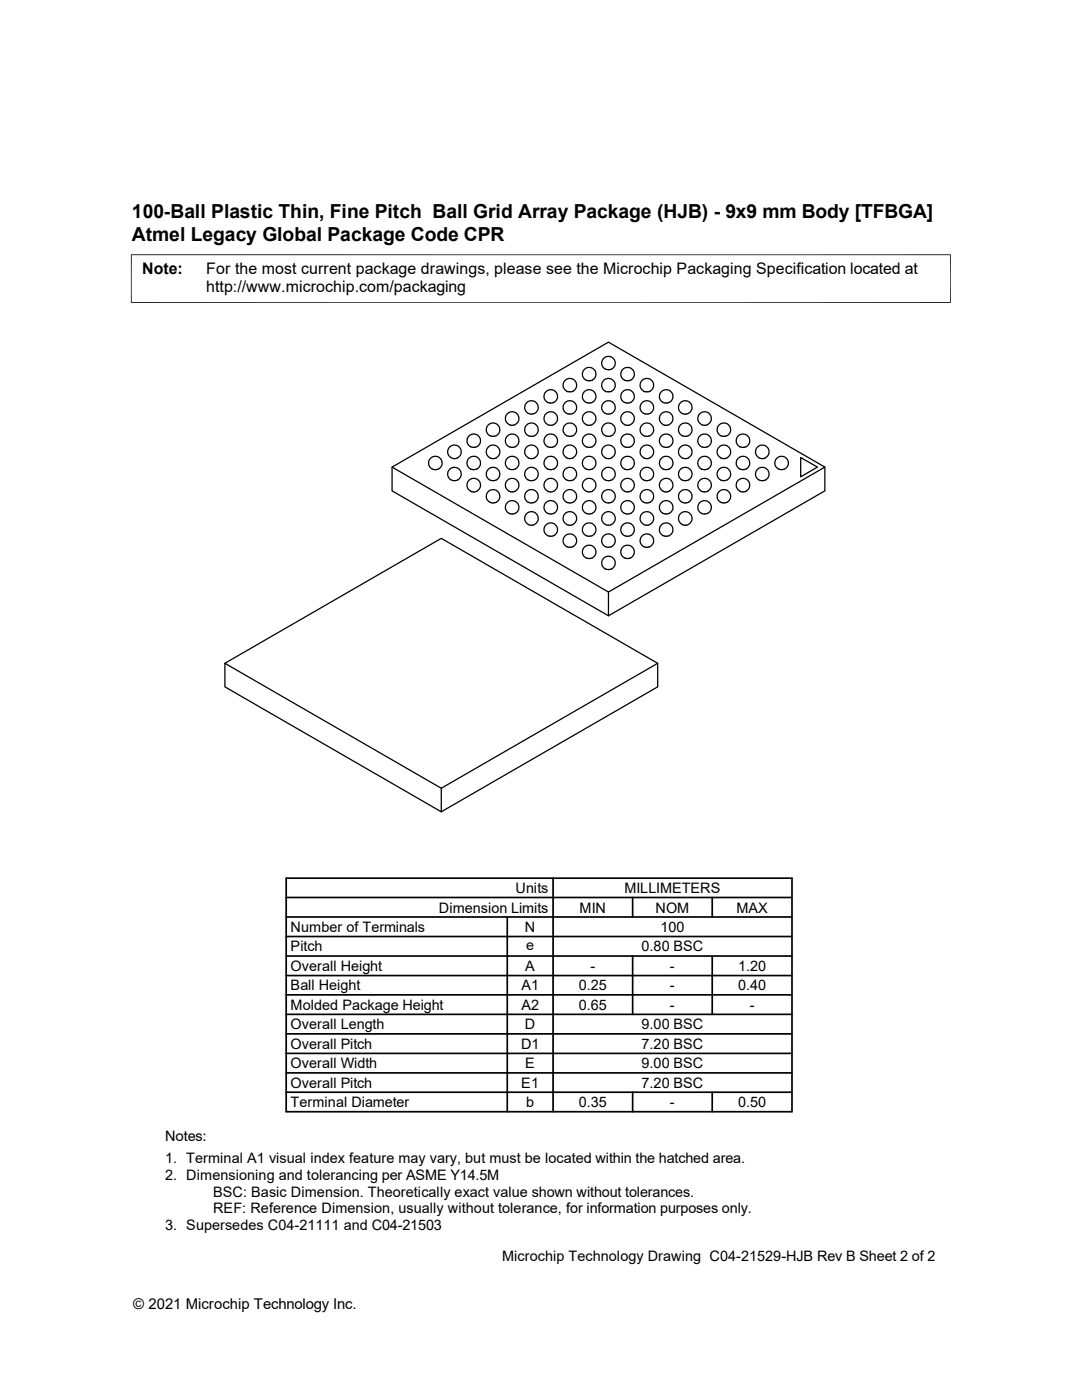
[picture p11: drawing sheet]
<svg xmlns="http://www.w3.org/2000/svg" width="216mm" height="279mm" viewBox="0 0 216 279" stroke-linecap="round" stroke-linejoin="round" font-family="sans-serif">
<g fill="none" stroke="#000" stroke-width=".25">
<path d="M113.1 78.1a1.35 1.35 0 0 1-.4-2.1 1.35 1.35 0 0 1 2.1 0 1.35 1.35 0 0 1-.5 2.1M113.1 78.1l.2 .1M113.4 78.1h.6M114.3 78.1l-.2 .1M117.2 75.9a1.34 1.34 0 0 1-.7-2 1.34 1.34 0 0 1 2.2 0 1.34 1.34 0 0 1-.8 2M117.2 75.9h.7M120.8 78.1a1.35 1.35 0 0 1-.4-2.1 1.35 1.35 0 0 1 2.1 0 1.35 1.35 0 0 1-.5 2.1M120.8 78.1l.2 .1M121 73.7a1.34 1.34 0 0 1-.7-2 1.34 1.34 0 0 1 2.2 0 1.34 1.34 0 0 1-.7 2M121.1 78.1h.7M121.1 73.7h.7M122 78.1l-.2 .1"/>
<path d="M125.6 75.9a1.37 1.37 0 0 1-1.7-1.5 1.37 1.37 0 0 1 2-1 1.37 1.37 0 0 1 .3 2.2l-.6 .3M128.4 78.1a1.35 1.35 0 0 1-.4-2.1 1.35 1.35 0 0 1 2.1 0 1.35 1.35 0 0 1-.4 2.1M128.4 78.1l.3 .1M128.7 78.1h.7M129.7 78.1l-.2 .1M78.2 93.2l43.2-24.9 43.2 24.9-43.2 25zM78.2 93.2v4.8l43.2 24.9 43.2-24.9v-4.8M86.5 93.7a1.34 1.34 0 0 1-.7-2.1 1.34 1.34 0 0 1 2.2 0 1.34 1.34 0 0 1-.8 2.1M86.5 93.7h.7M90 95.8a1.36 1.36 0 0 1-.3-2.2 1.36 1.36 0 0 1 2.2 .6 1.36 1.36 0 0 1-1.4 1.7l-.4-.1M90 91.4a1.35 1.35 0 0 1-.4-2.1 1.35 1.35 0 0 1 2.1 0 1.35 1.35 0 0 1-.4 2.1M90.1 91.4l.4 .1 .8-.1"/>
<path d="M94.1 98.1a1.36 1.36 0 0 1-.7-2.1 1.36 1.36 0 0 1 2.2 0 1.36 1.36 0 0 1-.7 2.1M94.1 93.7a1.34 1.34 0 0 1-.7-2.1 1.34 1.34 0 0 1 2.2 0 1.34 1.34 0 0 1-.7 2.1M94.1 89.2a1.34 1.34 0 0 1-.7-2 1.34 1.34 0 0 1 2.2 0 1.34 1.34 0 0 1-.7 2M94.2 98.1h.7M94.2 93.7h.7M94.2 89.2h.7M97.7 91.4l1 .1M97.7 91.4a1.35 1.35 0 0 1-.4-2.1 1.35 1.35 0 0 1 2.1 0 1.35 1.35 0 0 1-.4 2.1M98.7 95.9a1.37 1.37 0 0 1-1.6-1.5 1.37 1.37 0 0 1 2-1.1 1.37 1.37 0 0 1 .2 2.3l-.5 .3M98.7 87a1.37 1.37 0 0 1-1.6-1.5 1.37 1.37 0 0 1 2-1 1.37 1.37 0 0 1 .2 2.2l-.5 .3M99 91.4l-.2 .1M101.6 98a1.35 1.35 0 0 1-.3-2.1 1.35 1.35 0 0 1 2.1 .2 1.35 1.35 0 0 1-.8 2"/>
<path d="M101.6 93.6a1.35 1.35 0 0 1-.4-2.1 1.35 1.35 0 0 1 2.1 .2 1.35 1.35 0 0 1-.7 2M101.6 89.2a1.35 1.35 0 0 1-.4-2.2 1.35 1.35 0 0 1 2.1 .2 1.35 1.35 0 0 1-.7 2M101.6 84.7a1.35 1.35 0 0 1-.5-2 1.35 1.35 0 0 1 2.1 0 1.35 1.35 0 0 1-.4 2M101.6 98l.9 .1M101.6 93.6l.9 .1M101.6 89.2h.9M101.6 84.8h.9M102.8 84.8h-.2M105.4 91.4a1.35 1.35 0 0 1-.4-2.1 1.35 1.35 0 0 1 2.1 0 1.35 1.35 0 0 1-.4 2.1M105.4 91.4l.3 .1M105.7 95.9a1.34 1.34 0 0 1-.7-2.2 1.34 1.34 0 0 1 2.3 .4 1.34 1.34 0 0 1-1.4 1.8h-.2M105.7 87a1.34 1.34 0 0 1-.7-2.2 1.34 1.34 0 0 1 2.3 .5 1.34 1.34 0 0 1-1.4 1.8l-.2-.1"/>
<path d="M105.7 82.6a1.34 1.34 0 0 1-.7-2.2 1.34 1.34 0 0 1 2.3 .4 1.34 1.34 0 0 1-1.4 1.8h-.2M106.7 91.4l-1 .1M109.3 84.7a1.35 1.35 0 0 1-.4-2 1.35 1.35 0 0 1 2 0 1.35 1.35 0 0 1-.4 2M109.3 84.8h.2M109.5 98.1a1.36 1.36 0 0 1-.7-2.1 1.36 1.36 0 0 1 2.2 0 1.36 1.36 0 0 1-.7 2.1M109.5 93.7a1.34 1.34 0 0 1-.7-2.1 1.34 1.34 0 0 1 2.2 0 1.34 1.34 0 0 1-.7 2.1M109.5 89.2a1.34 1.34 0 0 1-.7-2 1.34 1.34 0 0 1 2.2 0 1.34 1.34 0 0 1-.7 2M109.5 80.4a1.34 1.34 0 0 1-.7-2.1 1.34 1.34 0 0 1 2.2 0 1.34 1.34 0 0 1-.7 2.1M109.6 98.1h.6M109.6 93.7h.6M109.6 89.2h.6M109.6 84.8h.6"/>
<path d="M109.6 80.4h.6M110.5 84.8h-.2M113.1 91.4a1.35 1.35 0 0 1-.4-2.1 1.35 1.35 0 0 1 2.1 0 1.35 1.35 0 0 1-.5 2.1M113.1 91.4l.2 .1M113.3 95.9a1.34 1.34 0 0 1-.7-2.1 1.34 1.34 0 0 1 2.2 0 1.34 1.34 0 0 1-.7 2.1M113.3 87a1.34 1.34 0 0 1-.7-2 1.34 1.34 0 0 1 2.2 0 1.34 1.34 0 0 1-.7 2M113.3 82.6a1.34 1.34 0 0 1-.7-2.1 1.34 1.34 0 0 1 2.2 0 1.34 1.34 0 0 1-.7 2.1M113.4 95.9h.6M113.4 91.5h.6M113.4 87h.6M113.4 82.6h.6M114.3 91.4l-.2 .1"/>
<path d="M116.9 84.7a1.35 1.35 0 0 1-.4-2 1.35 1.35 0 0 1 2.1 0 1.35 1.35 0 0 1-.4 2M116.9 84.8h.3M117.2 98.1a1.36 1.36 0 0 1-.7-2.1 1.36 1.36 0 0 1 2.2 0 1.36 1.36 0 0 1-.8 2.1M117.2 93.7a1.34 1.34 0 0 1-.7-2.1 1.34 1.34 0 0 1 2.2 0 1.34 1.34 0 0 1-.8 2.1M117.2 89.2a1.34 1.34 0 0 1-.7-2 1.34 1.34 0 0 1 2.2 0 1.34 1.34 0 0 1-.8 2M117.2 80.4a1.34 1.34 0 0 1-.7-2.1 1.34 1.34 0 0 1 2.2 0 1.34 1.34 0 0 1-.8 2.1M117.2 98.1h.7M117.2 93.7h.7M117.2 89.2h.7M117.2 84.8h.7M117.2 80.4h.7M118.2 84.8h-.3"/>
<path d="M120.8 91.4a1.35 1.35 0 0 1-.4-2.1 1.35 1.35 0 0 1 2.1 0 1.35 1.35 0 0 1-.5 2.1M120.8 91.4l.2 .1M121 95.9a1.34 1.34 0 0 1-.7-2.1 1.34 1.34 0 0 1 2.2 0 1.34 1.34 0 0 1-.7 2.1M121 87a1.34 1.34 0 0 1-.7-2 1.34 1.34 0 0 1 2.2 0 1.34 1.34 0 0 1-.7 2M121 82.6a1.34 1.34 0 0 1-.7-2.1 1.34 1.34 0 0 1 2.2 0 1.34 1.34 0 0 1-.7 2.1M121.1 95.9h.7M121.1 91.5h.7M121.1 87h.7M121.1 82.6h.7M122 91.4l-.2 .1M124.6 84.8h1M124.6 84.7a1.35 1.35 0 0 1-.4-2 1.35 1.35 0 0 1 2.1 0 1.35 1.35 0 0 1-.4 2"/>
<path d="M125.6 98.1a1.34 1.34 0 0 1-1.7-1.5 1.34 1.34 0 0 1 2-.9 1.34 1.34 0 0 1 0 2.3l-.3 .1M125.6 93.7a1.37 1.37 0 0 1-1.7-1.5 1.37 1.37 0 0 1 2-1.1 1.37 1.37 0 0 1 .3 2.3l-.6 .3M125.6 89.2a1.37 1.37 0 0 1-1.7-1.5 1.37 1.37 0 0 1 2-1 1.37 1.37 0 0 1 .3 2.2l-.6 .3M125.6 80.4a1.37 1.37 0 0 1-1.7-1.5 1.37 1.37 0 0 1 2-1 1.37 1.37 0 0 1 .3 2.2l-.6 .3M125.9 84.8h-.3M128.4 91.4a1.35 1.35 0 0 1-.4-2.1 1.35 1.35 0 0 1 2.1 0 1.35 1.35 0 0 1-.4 2.1M128.4 91.4l.3 .1M128.7 95.9a1.34 1.34 0 0 1-.7-2.1 1.34 1.34 0 0 1 2.2 0 1.34 1.34 0 0 1-.7 2.1M128.7 87a1.34 1.34 0 0 1-.7-2 1.34 1.34 0 0 1 2.2 0 1.34 1.34 0 0 1-.7 2M128.7 82.6a1.34 1.34 0 0 1-.7-2.1 1.34 1.34 0 0 1 2.2 0 1.34 1.34 0 0 1-.7 2.1M128.7 95.9h.7M128.7 91.5h.7"/>
<path d="M128.7 87h.7M128.7 82.6h.7M129.7 91.4l-.2 .1M132.3 84.7a1.35 1.35 0 0 1-.4-2 1.35 1.35 0 0 1 2.1 0 1.35 1.35 0 0 1-.4 2M132.3 84.8h.2M132.5 98.1a1.36 1.36 0 0 1-.7-2.1 1.36 1.36 0 0 1 2.2 0 1.36 1.36 0 0 1-.7 2.1M132.5 93.7a1.34 1.34 0 0 1-.7-2.1 1.34 1.34 0 0 1 2.2 0 1.34 1.34 0 0 1-.7 2.1M132.5 89.2a1.34 1.34 0 0 1-.7-2 1.34 1.34 0 0 1 2.2 0 1.34 1.34 0 0 1-.7 2M132.5 80.4a1.34 1.34 0 0 1-.7-2.1 1.34 1.34 0 0 1 2.2 0 1.34 1.34 0 0 1-.7 2.1M132.6 98.1h.7M132.6 93.7h.7M132.6 89.2h.7"/>
<path d="M132.6 84.8h.7M132.6 80.4h.7M133.6 84.8h-.3M136.1 91.4a1.35 1.35 0 0 1-.4-2.1 1.35 1.35 0 0 1 2.1 0 1.35 1.35 0 0 1-.4 2.1M136.1 91.4l.3 .1M136.4 95.9a1.34 1.34 0 0 1-.8-2.1 1.34 1.34 0 0 1 2.2 0 1.34 1.34 0 0 1-.7 2.1M136.4 87a1.34 1.34 0 0 1-.8-2 1.34 1.34 0 0 1 2.2 0 1.34 1.34 0 0 1-.7 2M136.4 82.6a1.34 1.34 0 0 1-.8-2.1 1.34 1.34 0 0 1 2.2 0 1.34 1.34 0 0 1-.7 2.1M136.4 95.9h.7M136.4 91.5h.7M136.4 87h.7M136.4 82.6h.7"/>
<path d="M137.4 91.4l-.3 .1M140 84.7a1.35 1.35 0 0 1-.5-2 1.35 1.35 0 0 1 2.1 0 1.35 1.35 0 0 1-.4 2M140 84.8h.2M140.2 98.1a1.36 1.36 0 0 1-.7-2.1 1.36 1.36 0 0 1 2.2 0 1.36 1.36 0 0 1-.7 2.1M140.2 93.7a1.34 1.34 0 0 1-.7-2.1 1.34 1.34 0 0 1 2.2 0 1.34 1.34 0 0 1-.7 2.1M140.2 89.2a1.34 1.34 0 0 1-.7-2 1.34 1.34 0 0 1 2.2 0 1.34 1.34 0 0 1-.7 2M140.3 98.1h.6M140.3 93.7h.6M140.3 89.2h.6M140.3 84.8h.6M141.2 84.8h-.2M143.8 91.4a1.35 1.35 0 0 1-.4-2.1 1.35 1.35 0 0 1 2.1 0 1.35 1.35 0 0 1-.4 2.1"/>
<path d="M143.8 91.4l.3 .1M145 95.8l-.9 .1M145 91.4l-.9 .1M145 87h-.9M145.1 95.8a1.35 1.35 0 0 0 .4-2.1 1.35 1.35 0 0 0-2.2 .2 1.35 1.35 0 0 0 .8 2M145.1 87a1.35 1.35 0 0 0 .4-2.2 1.35 1.35 0 0 0-2.2 .2 1.35 1.35 0 0 0 .8 2M147.9 98.1a1.36 1.36 0 0 1-.8-2.1 1.36 1.36 0 0 1 2.3 0 1.36 1.36 0 0 1-.8 2.1M147.9 93.7a1.34 1.34 0 0 1-.7-2.1 1.34 1.34 0 0 1 2.1 0 1.34 1.34 0 0 1-.7 2.1M147.9 89.2a1.34 1.34 0 0 1-.7-2 1.34 1.34 0 0 1 2.1 0 1.34 1.34 0 0 1-.7 2M147.9 98.1h.7M147.9 93.7h.7M147.9 89.2h.7"/>
<path d="M151.5 91.4a1.35 1.35 0 0 1-.4-2.1 1.35 1.35 0 0 1 2 0 1.35 1.35 0 0 1-.4 2.1M151.5 91.4l.2 .1M151.7 95.9a1.34 1.34 0 0 1-.7-2.1 1.34 1.34 0 0 1 2.2 0 1.34 1.34 0 0 1-.7 2.1M151.8 95.9h.6M151.8 91.5h.6M152.7 91.4l-.2 .1M156.5 93.6l-.9 .1M156.6 93.6a1.35 1.35 0 0 0 .4-2.1 1.35 1.35 0 0 0-2.2 .2 1.35 1.35 0 0 0 .8 2M159.8 91.3l3.3 1.9-3.3 2zM98.7 100.3a1.37 1.37 0 0 1-1.6-1.5 1.37 1.37 0 0 1 2-1 1.37 1.37 0 0 1 .2 2.2l-.5 .3M101.6 102.4a1.35 1.35 0 0 1-.4-2.1 1.35 1.35 0 0 1 2.1 .2 1.35 1.35 0 0 1-.7 2M101.6 102.4l.9 .1"/>
<path d="M105.4 104.6a1.35 1.35 0 0 1-.4-2 1.35 1.35 0 0 1 2.1 0 1.35 1.35 0 0 1-.4 2M105.4 104.7l.3 .1M105.7 100.3a1.34 1.34 0 0 1-.7-2.2 1.34 1.34 0 0 1 2.3 .5 1.34 1.34 0 0 1-1.4 1.8l-.2-.1M106.7 104.7l-1 .1M109.5 107a1.34 1.34 0 0 1-.7-2.1 1.34 1.34 0 0 1 2.2 0 1.34 1.34 0 0 1-.7 2.1M109.5 102.5a1.34 1.34 0 0 1-.7-2 1.34 1.34 0 0 1 2.2 0 1.34 1.34 0 0 1-.7 2M109.6 107h.6M109.6 102.5h.6M113.1 104.6a1.35 1.35 0 0 1-.4-2 1.35 1.35 0 0 1 2.1 0 1.35 1.35 0 0 1-.5 2M113.1 104.7l.2 .1M113.3 109.2a1.34 1.34 0 0 1-.7-2.1 1.34 1.34 0 0 1 2.2 0 1.34 1.34 0 0 1-.7 2.1M113.3 100.3a1.34 1.34 0 0 1-.7-2 1.34 1.34 0 0 1 2.2 0 1.34 1.34 0 0 1-.7 2"/>
<path d="M113.4 109.2h.6M113.4 104.8h.6M113.4 100.3h.6M114.3 104.7l-.2 .1M117.2 111.4a1.34 1.34 0 0 1-.7-2 1.34 1.34 0 0 1 2.2 0 1.34 1.34 0 0 1-.8 2M117.2 107a1.34 1.34 0 0 1-.7-2.1 1.34 1.34 0 0 1 2.2 0 1.34 1.34 0 0 1-.8 2.1M117.2 102.5a1.34 1.34 0 0 1-.7-2 1.34 1.34 0 0 1 2.2 0 1.34 1.34 0 0 1-.8 2M117.2 111.4h.7M117.2 107h.7M117.2 102.5h.7M120.8 104.6a1.35 1.35 0 0 1-.4-2 1.35 1.35 0 0 1 2.1 0 1.35 1.35 0 0 1-.5 2M120.8 104.7l.2 .1"/>
<path d="M121 113.6a1.34 1.34 0 0 1-.7-2 1.34 1.34 0 0 1 2.2 0 1.34 1.34 0 0 1-.7 2M121 109.2a1.34 1.34 0 0 1-.7-2.1 1.34 1.34 0 0 1 2.2 0 1.34 1.34 0 0 1-.7 2.1M121 100.3a1.34 1.34 0 0 1-.7-2 1.34 1.34 0 0 1 2.2 0 1.34 1.34 0 0 1-.7 2M121.1 113.6h.7M121.1 109.2h.7M121.1 104.8h.7M121.1 100.3h.7M121.4 118.2v4.7M122 104.7l-.2 .1M125.6 111.4a1.37 1.37 0 0 1-1.7-1.5 1.37 1.37 0 0 1 2-1 1.37 1.37 0 0 1 .3 2.2l-.6 .3M125.6 107a1.37 1.37 0 0 1-1.7-1.6 1.37 1.37 0 0 1 2-1 1.37 1.37 0 0 1 .3 2.3l-.6 .3M125.6 102.5a1.37 1.37 0 0 1-1.7-1.5 1.37 1.37 0 0 1 2-1 1.37 1.37 0 0 1 .3 2.2l-.6 .3"/>
<path d="M128.4 104.6a1.35 1.35 0 0 1-.4-2 1.35 1.35 0 0 1 2.1 0 1.35 1.35 0 0 1-.4 2M128.4 104.7l.3 .1M128.7 109.2a1.34 1.34 0 0 1-.7-2.1 1.34 1.34 0 0 1 2.2 0 1.34 1.34 0 0 1-.7 2.1M128.7 100.3a1.34 1.34 0 0 1-.7-2 1.34 1.34 0 0 1 2.2 0 1.34 1.34 0 0 1-.7 2M128.7 109.2h.7M128.7 104.8h.7M128.7 100.3h.7M129.7 104.7l-.2 .1M132.5 107a1.34 1.34 0 0 1-.7-2.1 1.34 1.34 0 0 1 2.2 0 1.34 1.34 0 0 1-.7 2.1M132.5 102.5a1.34 1.34 0 0 1-.7-2 1.34 1.34 0 0 1 2.2 0 1.34 1.34 0 0 1-.7 2M132.6 107h.7M132.6 102.5h.7"/>
<path d="M136.1 104.6a1.35 1.35 0 0 1-.4-2 1.35 1.35 0 0 1 2.1 0 1.35 1.35 0 0 1-.4 2M136.1 104.7l.3 .1M136.4 100.3a1.34 1.34 0 0 1-.8-2 1.34 1.34 0 0 1 2.2 0 1.34 1.34 0 0 1-.7 2M136.4 104.8h.7M136.4 100.3h.7M137.4 104.7l-.3 .1M140.2 102.5a1.34 1.34 0 0 1-.7-2 1.34 1.34 0 0 1 2.2 0 1.34 1.34 0 0 1-.7 2M140.3 102.5h.6M145 100.2l-.9 .1M145.1 100.2a1.35 1.35 0 0 0 .4-2.1 1.35 1.35 0 0 0-2.2 .2 1.35 1.35 0 0 0 .8 2M44.9 132.4l43.2-25 43.1 25-43.1 24.9zM44.9 132.4v4.7l43.2 24.9 43.1-24.9v-4.7"/>
<path d="M88.1 157.3v4.7"/>
</g>
<path d="M26.1 50.8h163.6M26.2 50.8v9.7M189.7 50.8v9.7M26.1 60.4h163.6" fill="none" stroke="#000" stroke-width=".2"/>
<g fill="none" stroke="#000" stroke-width=".34">
<path d="M57.1 179.1h100.9M57.1 175.3h100.9v46.6h-100.9zM110.4 175.3v46.6M126.2 179.1v3.9M142.1 179.1v3.9M57.1 194.7h100.9M57.1 190.8h100.9M57.1 186.9h100.9M57.1 183h100.9M57.1 198.5h100.9M101.2 183v38.9M126.2 190.8v11.6"/>
<path d="M142.1 190.8v11.6M57.1 206.3h100.9M57.1 210.2h100.9M57.1 214.1h100.9M57.1 218h100.9M57.1 202.4h100.9M126.2 218v3.9M142.1 218v3.9"/>
</g>
<g font-size="3.9">
<text x="26.3" y="43.5">100-Ball Plastic Thin, Fine Pitch Ball Grid Array Package (HJB) - 9x9 mm Body [TFBGA]</text>
<text x="26.3" y="48">Atmel Legacy Global Package Code CPR</text>
</g>
<g font-size="3.2">
<text x="28.4" y="54.6">Note:</text>
<text x="41.1" y="54.6">For the most current package drawings, please see the Microchip Packaging Specification located at</text>
<text x="41.1" y="58.3">http://www.microchip.com/packaging</text>
</g>
<text font-size="3" x="26.6" y="261.3">© 2021 Microchip Technology Inc.</text>
<g font-size="2.9">
<text x="102.9" y="178.2">Units</text>
<text x="124.6" y="178.2">MILLIMETERS</text>
<text x="58" y="186">Number of Terminals</text>
<text x="87.5" y="182.1">Dimension Limits</text>
<text x="104.7" y="186">N</text>
<text x="115.7" y="182.1">MIN</text>
<text x="130.8" y="182.1">NOM</text>
<text x="131.8" y="186">100</text>
<text x="146.9" y="182.1">MAX</text>
<text x="58" y="189.9">Pitch</text>
<text x="105" y="189.6">e</text>
<text x="128" y="189.9">0.80 BSC</text>
<text x="58" y="193.8">Overall Height</text>
<text x="58" y="197.7">Ball Height</text>
<text x="104.1" y="197.7">A1</text>
<text x="104.8" y="193.8">A</text>
<text x="115.5" y="197.7">0.25</text>
<text x="117.8" y="193.8">-</text>
<text x="133.7" y="193.8">-</text>
<text x="133.7" y="197.7">-</text>
<text x="147.3" y="193.8">1.20</text>
<text x="147.3" y="197.7">0.40</text>
<text x="58" y="201.5">Molded Package Height</text>
<text x="104.1" y="201.5">A2</text>
<text x="115.5" y="201.5">0.65</text>
<text x="133.7" y="201.5">-</text>
<text x="149.6" y="201.5">-</text>
<text x="58" y="209.3">Overall Pitch</text>
<text x="58" y="205.4">Overall Length</text>
<text x="104" y="209.3">D1</text>
<text x="104.7" y="205.4">D</text>
<text x="128" y="205.4">9.00 BSC</text>
<text x="128" y="209.3">7.20 BSC</text>
<text x="58" y="213.2">Overall Width</text>
<text x="104.8" y="213.2">E</text>
<text x="128" y="213.2">9.00 BSC</text>
<text x="58" y="221">Terminal Diameter</text>
<text x="58" y="217.1">Overall Pitch</text>
<text x="104" y="217.1">E1</text>
<text x="105" y="220.9">b</text>
<text x="115.5" y="221">0.35</text>
<text x="128" y="217.1">7.20 BSC</text>
<text x="133.7" y="221">-</text>
<text x="147.3" y="221">0.50</text>
<text x="32.9" y="227.6">Notes:</text>
<text x="32.9" y="232.2">1. Terminal A1 visual index feature may vary, but must be located within the hatched area.</text>
<text x="32.9" y="235.5">2. Dimensioning and tolerancing per ASME Y14.5M</text>
<text x="42.5" y="238.8">BSC: Basic Dimension. Theoretically exact value shown without tolerances.</text>
<text x="32.9" y="245.4">3. Supersedes C04-21111 and C04-21503</text>
<text x="42.5" y="242.1">REF: Reference Dimension, usually without tolerance, for information purposes only.</text>
<text x="100.2" y="251.6">Microchip Technology Drawing C04-21529-HJB Rev B Sheet 2 of 2</text>
</g>
</svg>
